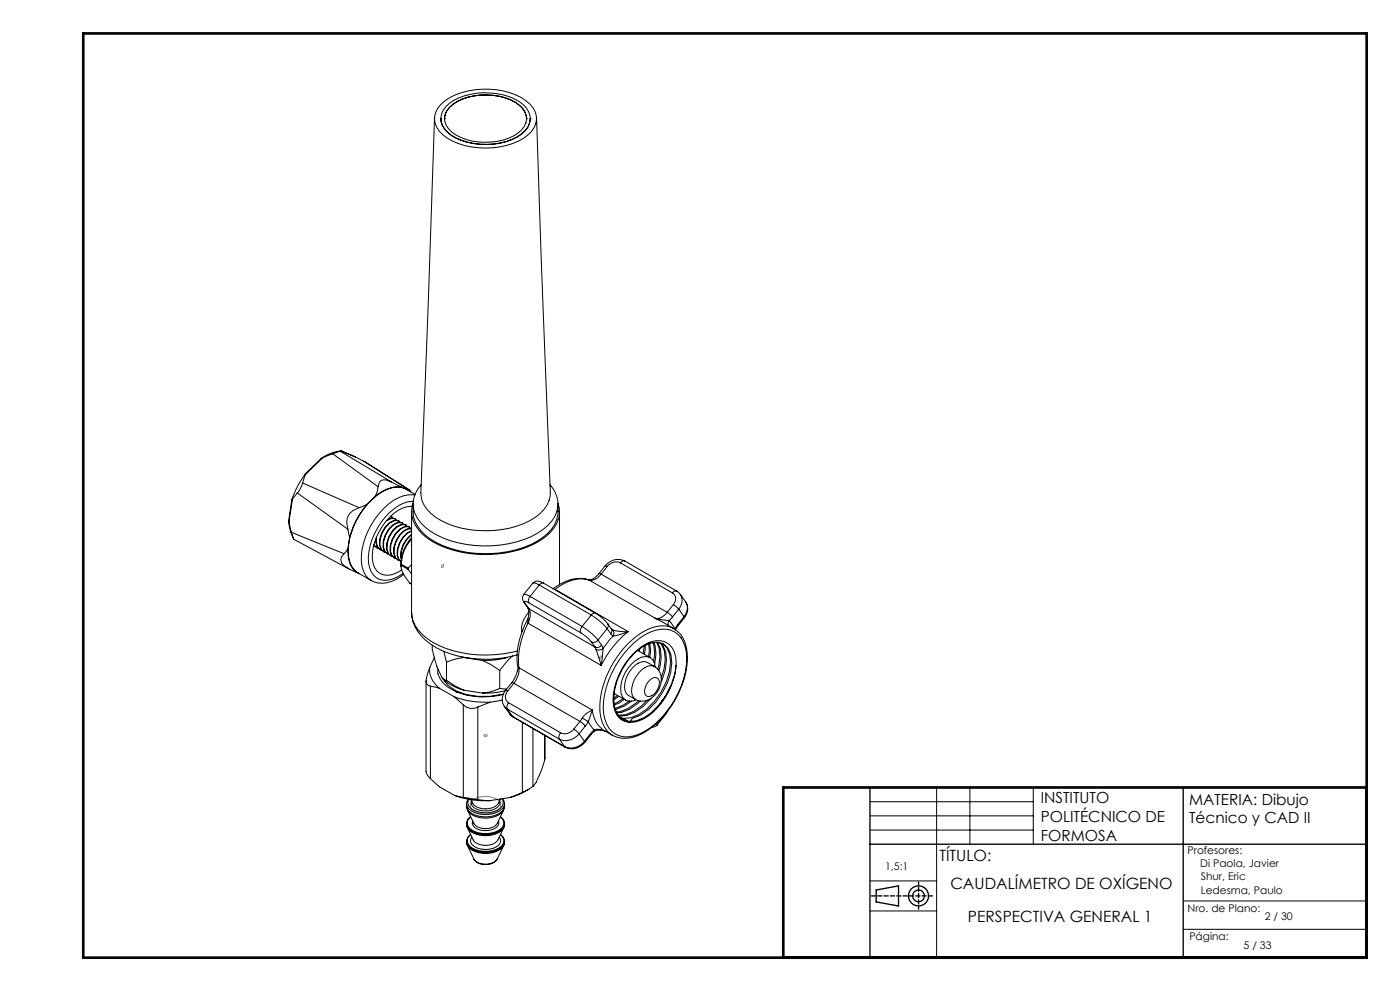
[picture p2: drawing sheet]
<svg xmlns="http://www.w3.org/2000/svg" width="420mm" height="297mm" viewBox="0 0 420 297" stroke-linecap="round" stroke-linejoin="round" font-family="sans-serif">
<g fill="none" stroke="#000" stroke-width=".4">
<path d="M261 236v51M355 236v51M261 253h149M262.9 266.7l6.7-1.2v6l-6.7-1.2z"/>
<circle cx="275.5" cy="268.5" r="3"/>
<circle cx="275.5" cy="268.5" r="1.74"/>
</g>
<path d="M132.6 169.4l.2-.1a.43 .43 0 0 1 .3 .5 .43 .43 0 0 1-.6 .3l-.1-.4zM180 196.8l.2-.2a.43 .43 0 0 1 .3 .6 .43 .43 0 0 1-.5 .2zM145.2 220.3a.41 .41 0 0 1 .6-.2 .41 .41 0 0 1 .2 .6l-.7-.1zM141.6 240.1a6.4 6.4 0 0 1 8.3 .2 2.08 2.08 0 0 1-1.5 3.1 6.2 6.2 0 0 1-7.1-1.3l-.2-.8z" fill="none" stroke="#808080" stroke-width=".3"/>
<g fill="none" stroke="#000" stroke-width=".3">
<path d="M130.4 35.4l-4.1 112.2a8.8 8.8 0 0 0 4.4 7.4 29.7 29.7 0 0 0 24.4 2.7 15.5 15.5 0 0 0 9.1-6.4l.5-1.4 .4-2.3-2.8-71.5-1.3-40.7M132.3 35.6h.1M132.3 35.6a7.1 7.1 0 0 0 4.6 5.8 20.7 20.7 0 0 0 19.6-1.3l1.9-2 .5-1.1M132.5 31.1a20.8 20.8 0 0 1 16.5-4.2 16.5 16.5 0 0 1 10.9 5.4 5.9 5.9 0 0 1-1.6 8.3 22.9 22.9 0 0 1-20.9 2.4 10.3 10.3 0 0 1-6.8-6 5.8 5.8 0 0 1 1.9-5.9zM133.3 35.6h.1M133.3 35.6a6.1 6.1 0 0 1 3.9-5.2 19.3 19.3 0 0 1 17.4 .3 6.2 6.2 0 0 1 3.4 4.9M133.8 32a17.7 17.7 0 0 1 15.3-3.9 13.8 13.8 0 0 1 8.8 4.3 5.2 5.2 0 0 1-1.4 7.7 20.5 20.5 0 0 1-21 .5 5.6 5.6 0 0 1-2.5-7.6zM134.9 32.2a16.7 16.7 0 0 1 14.9-3.3 10.7 10.7 0 0 1 7.6 4.6 4.8 4.8 0 0 1-2 6.4 18.4 18.4 0 0 1-19.9-.3 4.7 4.7 0 0 1-.6-7.4zM158 35.6h.1M159.1 35.6h.1M159.1 35.6l-.2 1.4M96.4 137.4l-4.8 4.7"/>
<path d="M96.8 137.2l-.4 .2M96.8 137.2l-5.3 5.1M99.8 136l13.6 9.9M99.8 136l-3 1.2M102 135.2l-2.2 .8M102 135.2l15.4 9.3M102.2 135.1a12 12 0 0 0-5.8 2.3M102.5 135.2l4.2 1.8M102.5 135.2h-.5M102.5 135.2h.1M106.6 136.9l.1 .1M106.7 137l2.5 1.3"/>
<path d="M109.2 138.3l13.6 8.5M109.2 138.3l13.7 8.6M86.6 156.1l.1 .4M86.6 156.1l.4 2.4 .9 2.7M86.7 156.5l.7 3M87.4 159.5l15.8 6.4M87.4 159.5l.7 2.1 16.4 8.8M87.6 149.8l-1 6.3M87.7 149.6l-.1 .2M87.7 149.6l-1 6.9M89.2 147.7l15.2 10.9M89.2 147.7l-1.5 1.9"/>
<path d="M90.8 144.7l16.9 7.4M90.8 144.7l-.6 1.6-1 1.4M91.5 142.3l-.7 2.4M91.6 142.1a26.3 26.3 0 0 0-4 7.7M91.6 142.1l-.1 .2M104.4 158.6l.5 2.5M107.7 152.1a4.7 4.7 0 0 0-3.3 6.5M110.1 151.1l-2.4 1M110.1 151.1a24.5 24.5 0 0 0-5.2 10M112.6 148.7l-2.5 2.4M113.4 145.9l-.2 1.5-.6 1.3M117.1 154.8l.9 .6"/>
<path d="M117.2 154.8l.3 .1M117.4 144.5a2.97 2.97 0 0 0-3.6 0l-.4 1.4M117.4 144.5l3 1.5M117.5 154.9h.2M118.5 155.5l-1.4-.1-.7 .3M118.6 155.5h.1M119.1 156l-.6-.6h-1.2l-1.2 .6M119.6 156.1l-1.4-.1a7.4 7.4 0 0 0-4.4 7.3l.5 1.4 .7 .6M119.6 156.1l.2 .1M120.2 156.6l-.7-.5-1.2-.1a7.5 7.5 0 0 0-4.4 7.4l.5 1.3 1 .9h.3M120.4 146a10.2 10.2 0 0 0-7.8 2.7M120.4 146l2 .8"/>
<path d="M120.6 156.8l-1.4-.2a7.4 7.4 0 0 0-4.3 7.3l.5 1.4 .7 .6M120.7 156.7l.1 .1M121.2 157.2l-.6-.5a5 5 0 0 0-4.9 3.7l-.6 1.8-.1 1.8 .5 1.4 1.3 .8M121.7 157.4l-.2-.2a5 5 0 0 0-4.9 3.7l-.6 1.9v1.7l.4 1.4 .8 .6M121.7 157.3l.2 .1M122.3 157.8l-.7-.5h-1.2a7.4 7.4 0 0 0-4.3 7.3l.5 1.4 1.2 .8M122.4 146.8l.5 .4M122.4 146.8h.4M122.8 146.8l.4 .6M122.9 158l-.3-.2a5.1 5.1 0 0 0-4.9 3.7l-.6 1.9-.1 1.7 .5 1.4 .7 .6M123.5 159.2a7.1 7.1 0 0 0-3.8 8.6l.8 .6M123.5 158.5a5 5 0 0 0-4.6 3.7l-.6 1.9-.1 1.7 .5 1.4 1.2 .8"/>
<path d="M123.5 158.5l-.8-.6h-1.2a7.4 7.4 0 0 0-4.3 7.3l.4 1.4 1 .8h.3M123.5 159a7.4 7.4 0 0 0-4.4 7.4l.5 1.3 .7 .6M123.5 158.4h-1.1a7.5 7.5 0 0 0-4.3 7.4l.5 1.3 .7 .6M123.5 153.4v30.2a10 10 0 0 0 4.7 7.8 33 33 0 0 0 23.2 4.5l3.9-.9M123.6 151.8a8.9 8.9 0 0 0-6.7 3.2 17.2 17.2 0 0 0-5.2 12.7 4.6 4.6 0 0 0 6.9 4.2l1.9-1.1M123.9 151.1a10.2 10.2 0 0 0 5.2 10.4 33.4 33.4 0 0 0 32.1 .7 11 11 0 0 0 6.2-8.8v-2.3M123.9 150.8a8.3 8.3 0 0 0 2.9 9.3 28.6 28.6 0 0 0 19.5 6.1 28.8 28.8 0 0 0 17.6-5.5 8.9 8.9 0 0 0 3.5-9.9M124 150.2a10.2 10.2 0 0 0-7.2 3.5 20.2 20.2 0 0 0-6.2 15 5.2 5.2 0 0 0 5.7 5.2 10 10 0 0 0 4.6-2M124.4 148.4a9.8 9.8 0 0 0-7.8 2.6 22.6 22.6 0 0 0-8.2 17.4 6.3 6.3 0 0 0 9.1 5.8l1.5-.6 2.1-1.4M124.5 148.2a7.7 7.7 0 0 0-9.6-1 22.6 22.6 0 0 0-10.4 18.1 6.9 6.9 0 0 0 3 6.4l3.9 2.3M126.3 145.3a8.3 8.3 0 0 0 1.3 12.7 28.6 28.6 0 0 0 19.9 5.6 26.9 26.9 0 0 0 16.8-6.1 8.2 8.2 0 0 0 .7-12.2M167.9 153.4v21.8"/>
<path d="M103.2 165.9l-.8 1.1-.2 .8 .3 .9 .7 .8 1.7 1.1 2.1 1M104.4 164.4l-1.2 1.5M104.4 164.4a7.9 7.9 0 0 0 2.6 7.2M104.9 161.1l-.5 3.3M107 171.6l.8 .3M112.1 163.7h.4M112.2 163.5l.7 .5M112.2 163.2l.1 .3 1.3 .9M112.8 161.5v1.2l.4 1.4 .8 .6M112.9 164.1l.1 .1M113 161a3.4 3.4 0 0 0 1.3 3.9l.4 .1M113.9 164.7l.2 .1"/>
<path d="M115 165.3l.1 .1M116.1 165.9l.1 .1M117.1 166.6h.2M118.2 167.2h.1M119.2 167.8h.2M120.3 169.4a5.8 5.8 0 0 0 1.4 3.8l1.2 1.5M120.3 169.4l2.1 1.2M120.4 169.1l-.1 .3M120.4 169.1l2 1.2M122.4 170.3v.3M122.4 170.6l1.1 1.4M122.9 174.7l.6 .4z"/>
<path d="M123.5 160.3a7.5 7.5 0 0 0-3 7.2M123.5 160.2a7.1 7.1 0 0 0-3 7.5M123.5 169.2l-1.1 1.1M123.5 161.6a10.9 10.9 0 0 0-3.1 7.5M123.5 161.1a11.7 11.7 0 0 0-3.2 8.7M157.1 178.2a1.92 1.92 0 0 0 .2 2.5M157.1 178.2h.8l1.1 .5M159 178.7a1.83 1.83 0 0 0-.4 2M159 178.7l15.6 9M159.9 174.8a2.39 2.39 0 0 1 3.2 0M161.8 175.3l-1.1-.5h-.9l-2.7 3.4M161.8 175.3l-2.8 3.4"/>
<path d="M161.8 175.3l15.6 9M163.1 174.8l-.5-.1-.8 .6M163.1 174.8l15.5 9M166.5 176.6l-.2 .1M166.5 176.6l22 12.7M166.5 176.6l-.1 .1M176.5 173.7l.2 .1M176.6 173.8a11.5 11.5 0 0 0-10.7 2.7M176.7 173.8a11.3 11.3 0 0 0-10.2 2.8M176.7 173.8l19.9 11.5M179.7 171.9l-.3 .4a3.5 3.5 0 0 1-2.8 1.5M179.7 171.9l.6 .2"/>
<path d="M180.3 172.1a3.6 3.6 0 0 1-3.6 1.7M180.3 172.1l19.9 11.4M181.5 169.6l.7 .2M181.5 169.6l-1.8 2.3M182.2 169.8l-1.9 2.3M186.1 168.7a3.2 3.2 0 0 0-3.9 1.1M186.1 168.7l15.6 9M187.4 168.1a4.7 4.7 0 0 0-5.9 1.5M187.4 168.1l-.7 .1-.6 .5M187.4 168.1l15.6 9.1M201.7 177.7a2.24 2.24 0 0 1 .3 3.5M203 177.2l.7 .4 2 2.8a3.6 3.6 0 0 1-.5 4.4"/>
<path d="M203 177.2l-.5-.1-.8 .6M204.1 178.1l.1 .2a3.7 3.7 0 0 1-.6 4.3M123.5 183.7a12.5 12.5 0 0 0 7.5 10.5 33.7 33.7 0 0 0 24.2 2.1M129.7 193.4a24.5 24.5 0 0 0 2.9 9.7l.5 .4 .8 .4M130.3 197.1l-1.4 3M133.1 195.2l.8 3.3M133.9 198.5v5.4M138.7 196.9l.5 .2M139.2 197.1l-1.9 .2-3.4 1.2M139.2 197.1l5.5 .8M144.7 197.9l2.6 1.3 2.6 1.7M152.2 197.1l-3.9 .7-3.6 .1"/>
<path d="M153.7 196.5l-3.8 4.4M157.3 180.7l.3 .2M157.3 180.7l1.1 1.5M157.6 180.9l1.1 1.6M158.4 182.2l.2 1.2-.2 3.4M158.4 182.2l.3 .3M158.4 185.4a23 23 0 0 0-2.9 15.1M158.4 186.8a23.8 23.8 0 0 0-2.7 13.3M158.4 186.8l21.9 12.6M158.6 180.7l-1.2-.5 .2 .7M158.6 183.4a6.5 6.5 0 0 0-2 5.9M158.6 180.7l15.6 8.9"/>
<path d="M158.7 182.5a4.5 4.5 0 0 1-.3 4.3M158.7 182.5l19.8 11.4M174.2 189.6l1.8 1.4 1.4 1.4M174.6 187.7a18.2 18.2 0 0 1 4.8 4.1M174.6 187.7a1.83 1.83 0 0 0-.4 1.9M177.4 184.3a18.2 18.2 0 0 1 4.7 4.1M177.4 184.3l-2.8 3.4M177.4 192.4l1.1 1.5M178.5 193.9l.3 .7M178.6 183.8l2.2 1.5 1.5 1.6M178.6 183.8l-.4-.1-.8 .6M178.8 194.6l1.5 4.8"/>
<path d="M179.4 191.8a1.68 1.68 0 0 1-2 .6M179.4 191.8l1.1 1.6M180.5 193.4a1.68 1.68 0 0 1-2 .5M180.5 193.4l.4 .9M180.9 194.3a1.9 1.9 0 0 1-2.1 .3M180.9 194.3l-.6 5.1M182.1 188.4l-2.7 3.4M182.1 188.4l1.1 1.5M182.3 186.9l.2 .8-.4 .7M182.3 186.9l1.1 1.6M183.2 189.9l.7 .7M183.4 188.5l.2 .1"/>
<path d="M183.4 188.5l.2 .7-.4 .7M183.6 188.7a9.7 9.7 0 0 0 4.9 .6M183.6 188.7a1.39 1.39 0 0 1 .3 1.9M183.9 190.6l-3 3.7M188.5 189.3a29.7 29.7 0 0 0-8.2 10.1M188.5 189.3l-2.9 1-1.7 .3M188.7 194.2a15.2 15.2 0 0 1 11-5.6 6.6 6.6 0 0 1 5.9 5.3 22.9 22.9 0 0 1-4.4 17.8 19.1 19.1 0 0 1-12.5 9.1 6.5 6.5 0 0 1-7.3-5.4 22.2 22.2 0 0 1 3.2-15.8l2.6-3.8zM191.3 194.9l3.8 2.2M191.8 194.5v.7M193.2 193.6l-.2 2.3M193.5 193.5l-.1 2.6M194.6 193l.2 1.9-.2 1.9"/>
<path d="M194.9 192.8l.3 2.3-.3 2M195.9 192.6l.2 .7 .3 2.5-.3 2.5M196.1 192.6a10.2 10.2 0 0 1 .2 6.6M196.3 199.8a5.2 5.2 0 0 1 .9 7.6 4.9 4.9 0 0 1-6.6 2.2M196.6 185.3l4.1 .7M196.6 199.9a3.1 3.1 0 0 0-1.8-2.9 3.1 3.1 0 0 0-3.3 .4 10.9 10.9 0 0 0-5.2 10.4 2.89 2.89 0 0 0 4.4 2M196.6 185.3l5.6 3.1M197 192.5a10.3 10.3 0 0 1 .3 8.1M197.3 192.5a10.3 10.3 0 0 1 .3 8.5M198 192.7l.5 .4a11.4 11.4 0 0 1-.1 10M198.2 192.8l.7 .6a11.8 11.8 0 0 1-.6 11M198.7 192.8l1.4 1.3a11.7 11.7 0 0 1-.3 10.3 20.3 20.3 0 0 1-8.1 9.7l-2.5 1-2.2 .2-.9-.3"/>
<path d="M200.2 183.5l1.6 1.4M200.2 183.5a3.6 3.6 0 0 1-3.6 1.8M200.7 186l1.8 2.5M200.7 186l-.3 .8 .1 .6M201.8 184.9l-1.1 1.1M202 181.2l1.6 1.4M202 181.2l-1.8 2.3M202.2 188.4l.3 .1M202.2 188.4a9 9 0 0 0-9 .8 28.3 28.3 0 0 0-13.2 23.9 8.7 8.7 0 0 0 3.8 7.3M202.4 188.6a9.4 9.4 0 0 1 3.8 8.9 28.3 28.3 0 0 1-13.4 22.3 9.3 9.3 0 0 1-9 .6M202.8 199.4a21.6 21.6 0 0 1-7.3 14.1M203.3 187.1l-.8 1.4"/>
<path d="M203.3 187.1l.2 .4M203.5 187.5l-.9 1.3M203.6 182.6l-1.8 2.3M203.6 182.6l1.6 2.2M205.2 184.8l.1 .3M205.2 184.8l-1.9 2.3M205.3 185.1l-1.8 2.4M205.7 180.4a3.8 3.8 0 0 1-.4 4.7M127.8 204v27.2l.6 1.3 .7 .9M128.9 200.1a7.1 7.1 0 0 0 2.9 6.2M128.9 200.1a7.2 7.2 0 0 0-.9 4.8l.5 .6 .6 .1M129.1 205.6l2.7 .7"/>
<path d="M129.1 205.6v27.8M131.4 200.6a4.3 4.3 0 0 0 1.6 4.1 15.5 15.5 0 0 0 11.3 4.2l2.4-.1 4.3-.7M131.8 206.3l4.5 2.5M132.8 203.3a12.8 12.8 0 0 0 6.4 3.6M132.9 203.4a9.3 9.3 0 0 0 6.9 4.7 22.1 22.1 0 0 0 11.3-.1M133.3 203.8l.1 .4M133.9 203.9l2.7 1.7 2.6 1.3M136.3 208.8a27.9 27.9 0 0 0 10.7 1.7M136.3 208.8l2.7 2.4M139 211.2a3.6 3.6 0 0 0 4.3 .7M139 211.2v27.8M139.2 206.9l5.5 .8"/>
<path d="M143.3 211.9v27.7M147 210.5l-3.7 1.4M149.9 206.3l-3.3 1.2-1.9 .2M149.9 200.9v5.4M149.9 206.3l2 .2M150.7 209.9l-3.7 .6M151.3 211.7l.9 .8M151.3 211.7l1.6 2.2M151.7 206.9a3.8 3.8 0 0 0-.4 4.8M151.7 207l-3.4 .6-3.6 .1M151.7 206.9l.6 .2M152.2 212.5l15.6 9"/>
<path d="M152.2 212.5l1.6 2.3M152.3 207.1a2.26 2.26 0 0 0 .3 3.5M152.6 210.6a1.8 1.8 0 0 0-.4 1.9M152.6 210.6l15.6 9M152.9 213.9l.9 .9M152.9 213.9l1.1 1M153.5 204.6l.7 .2M153.5 204.6l-1.8 2.3M153.8 214.8l.2 .1M153.8 214.8l15.6 9M154 214.9l15.5 9M154.2 204.8l19.8 11.4"/>
<path d="M154.2 204.8l-1.9 2.3M155.2 201.1l-.5 1.5-1.2 2M155.7 200.1a6.4 6.4 0 0 1-1.5 4.7M155.7 200.1l-.5 1M155.7 200.1l22 12.7M156.7 216.5v21M159.9 218.3v17.4M168.2 219.6a1.83 1.83 0 0 0-.4 1.9M172.1 218.5a3.2 3.2 0 0 1-3.9 1.1M172.1 218.5l1.6 1.4M173.7 219.9a5 5 0 0 1-5.9 1.6M173.7 219.9l1.6 2.3"/>
<path d="M174 216.2l1.6 1.4M174 216.2l-1.9 2.3M174.7 215.2l-.7 1M174.7 215.2l1.8 1M175.6 217.6l-1.9 2.3M176.5 216.2l1.8 2.5M176.5 216.2l-.9 1.4M177.2 219.8l.1 .4M177.2 219.8l-1.9 2.4M177.7 212.8l-.5 .2a5.3 5.3 0 0 0-2.5 2.2M177.7 212.8l-1.2 3.4M177.7 212.8a8.9 8.9 0 0 0 6.1 7.6"/>
<path d="M178.2 219.2a3.6 3.6 0 0 1 3.7 .1M178.2 219.2l-.9 1M178.3 218.7l-1.1 1.1M178.3 218.7a4.8 4.8 0 0 1 3.4 .5M178.3 218.7l-.1 .5M184.3 207.9l3.4 1.9M185.3 208.5l-1.2 .7M185.7 208.7l-1.6 1.1M186.3 215.2l1.1 .3 1.5 1 .8-1.2a17.4 17.4 0 0 0 10.5-10.7 11.7 11.7 0 0 0 .2-10.3l-1.3-1.3-1.9-.5a11.6 11.6 0 0 0-8.8 5.4 19.8 19.8 0 0 0-4.3 11.9 6 6 0 0 0 4.8 6.7M186.9 209.4l-2.6 1.5M187.3 209.6l-1.6 1.1-1.4 .5M188.8 210l-1.9 1.4-2.4 .9"/>
<path d="M189.4 210.1l-2.1 1.5-2.7 1M189.6 200.3a4.2 4.2 0 0 1 6.8-.6 3.9 3.9 0 0 0-4.7 1.8 8.1 8.1 0 0 0-2.1 6.7l.4 .8 .6 .6a4.2 4.2 0 0 1-3.2-3.6 8.7 8.7 0 0 1 2.2-5.7zM191.6 210a10.6 10.6 0 0 1-6.6 3.4M192.1 210.1a10.7 10.7 0 0 1-7 3.5M194.1 209.9a11.4 11.4 0 0 1-8.6 4.5M194.9 203.8a1.62 1.62 0 0 1 2.3-.6 1.62 1.62 0 0 1 .5 2.3 3.7 3.7 0 0 1-3.4 3.2 1.8 1.8 0 0 1-.8-2.4l.8-1.8zM195.3 209.3a11.7 11.7 0 0 1-9.7 5.3M197.1 216.8v.5M197.1 217.3l-.4 .4-1 .2M198.6 209.9l.1 .1M200.1 213.3l-3 4M201.4 205.4a14.7 14.7 0 0 0 .9-10 5.3 5.3 0 0 0-7.6-2.9 19.8 19.8 0 0 0-10.6 19.3 5 5 0 0 0 4.8 4.7"/>
<path d="M201.4 205.4a18.3 18.3 0 0 1-9.8 10.7l-2.7 .4M201.4 205.4a18.7 18.7 0 0 1-10.5 10.6l-2.3 .2-2-.6M129.1 233.4l2.7 2.4 4.5 2.6M136.3 238.4l2.7 .6M136.3 238.4a27 27 0 0 0 10.7 1.6M139 239l4.3 .6M141.4 239.9a2.21 2.21 0 0 0 2.1 2.8 5.7 5.7 0 0 0 6.4-1.5l.1-.7-.1-.6M143.3 239.6l3.7 .4M150.1 239.5a4.7 4.7 0 0 1-6.5 2.6 3.2 3.2 0 0 1-2.3-2.4M150.6 239.4a2.25 2.25 0 0 1-1.4 3.4 7.4 7.4 0 0 1-8.5-1.2l-.3-.7 .2-1.4M150.8 239.4a2.32 2.32 0 0 1-1 3.7 8.5 8.5 0 0 1-9.1-.6 2.18 2.18 0 0 1-.3-3M153.1 239l-6.1 1"/>
<path d="M156.7 237.5l-3.6 1.5M158.6 236.5l-3.1 1.7-2.4 .8M159.9 235.7l-3.2 1.8M163.4 228l-1 2.9-1.6 3.6-.9 1.2M163.4 220.3v7.7M163.5 220.4l-.1 7.6M167.8 221.5l1.6 2.3M169.4 223.8l.1 .1M175.3 222.2a5 5 0 0 1-5.9 1.6M175.3 222.2l.1 .3M175.4 222.5a4.7 4.7 0 0 1-5.9 1.4M177.3 220.2l-1.9 2.3"/>
<path d="M281 236v51M291 236v17M310 236v17M139.9 247a3.8 3.8 0 0 0 3.8 3 7.4 7.4 0 0 0 7.4-2.1l.2-1.1-.3 1.5M139.9 240.8a3.1 3.1 0 0 0 2.7 3.5 7.6 7.6 0 0 0 8.5-1.8l.3-1M139.9 246.8v.2M139.9 252.1v.2M140 241.5l.3 1.3M140 247l.3 1.2M140 252.3l.3 1.2M140.2 248l.1 .1a7.2 7.2 0 0 0 8.5 1.8 4 4 0 0 0 2.3-1.9l-1.7 3.7a5 5 0 0 1-7.4 0zM140.2 253.4l.1 .1a7.2 7.2 0 0 0 8.5 1.7 4 4 0 0 0 2.3-1.8l-1.9 4.1a4.7 4.7 0 0 1-7 0z"/>
<path d="M140.3 242.8a6.7 6.7 0 0 0 7.3 2.2 4.3 4.3 0 0 0 3.5-2.2l-1.9 4a4.7 4.7 0 0 1-7 0zM141.2 244.8a2.28 2.28 0 0 0-1 2.2 2.28 2.28 0 0 0 1.5 1.8 8.2 8.2 0 0 0 8.8-.6 2.13 2.13 0 0 0-.4-3.4M141.2 244.8a2.38 2.38 0 0 0-1.2 2.2 2.38 2.38 0 0 0 1.5 2.1 8.3 8.3 0 0 0 9.1-.7 2.26 2.26 0 0 0-.5-3.6M141.2 250.1a2.28 2.28 0 0 0-1 2.2 2.28 2.28 0 0 0 1.5 1.9 8.2 8.2 0 0 0 8.8-.7 2.13 2.13 0 0 0-.4-3.4M141.2 250.1a2.38 2.38 0 0 0-1.2 2.2 2.38 2.38 0 0 0 1.5 2.1 8.3 8.3 0 0 0 9.1-.7 2.26 2.26 0 0 0-.5-3.6M141.6 250.9a1.86 1.86 0 0 0 .9 2.9 6.7 6.7 0 0 0 7.1-.5 1.67 1.67 0 0 0 .2-2.4M141.8 246.1a1.73 1.73 0 0 0 1.4 2.4 5.7 5.7 0 0 0 6.2-1.1l.2-.6-.1-.7M142.2 257.5a4.5 4.5 0 0 0 6.9 0M151.3 241.5l-.3 1.5M151.3 252.2l-.3 1.4M151.4 252.1v.2a3.9 3.9 0 0 1-3.8 3.1 7.5 7.5 0 0 1-7.4-2.1l-.3-1M151.4 240.8v.7"/>
<path d="M261 240.3h49M261 244.5h49M261 248.8h49M261 264h20M261 273h20M355 270h55M355 278.5h55"/>
</g>
<path d="M275.6 264.3v8.2" fill="none" stroke="#000" stroke-width=".4" stroke-dasharray="1.3 .6" stroke-dashoffset=".4"/>
<path d="M279.8 268.5h-18.4" fill="none" stroke="#000" stroke-width=".4" stroke-dasharray="1.3 .6"/>
<path d="M25 10h385v277h-385zM410 236h-175v51" fill="none" stroke="#000" stroke-width=".8"/>
<g font-size="4.7">
<text x="281.8" y="257.9">TÍTULO:</text>
<text x="285.1" y="266.4">CAUDALÍMETRO DE OXÍGENO</text>
<text x="290.4" y="276.2">PERSPECTIVA GENERAL 1</text>
</g>
<g font-size="4.6">
<text x="312.2" y="240.8">INSTITUTO</text>
<text x="356.7" y="241.1">MATERIA: Dibujo</text>
<text x="312.2" y="246.4">POLITÉCNICO DE</text>
<text x="312.2" y="252">FORMOSA</text>
<text x="356.7" y="246.7">Técnico y CAD II</text>
</g>
<g font-size="3.2">
<text x="356.3" y="255.9">Profesores:</text>
<text x="265.5" y="260.8">1,5:1</text>
<text x="360.1" y="260">Di Paola, Javier</text>
<text x="360.3" y="263.9">Shur, Eric</text>
<text x="360.3" y="268">Ledesma, Paulo</text>
<text x="356.3" y="273.3">Nro. de Plano:</text>
<text x="379.4" y="275.8">2 / 30</text>
<text x="356.8" y="281.9">Página:</text>
<text x="373.1" y="284.4">5 / 33</text>
</g>
</svg>
